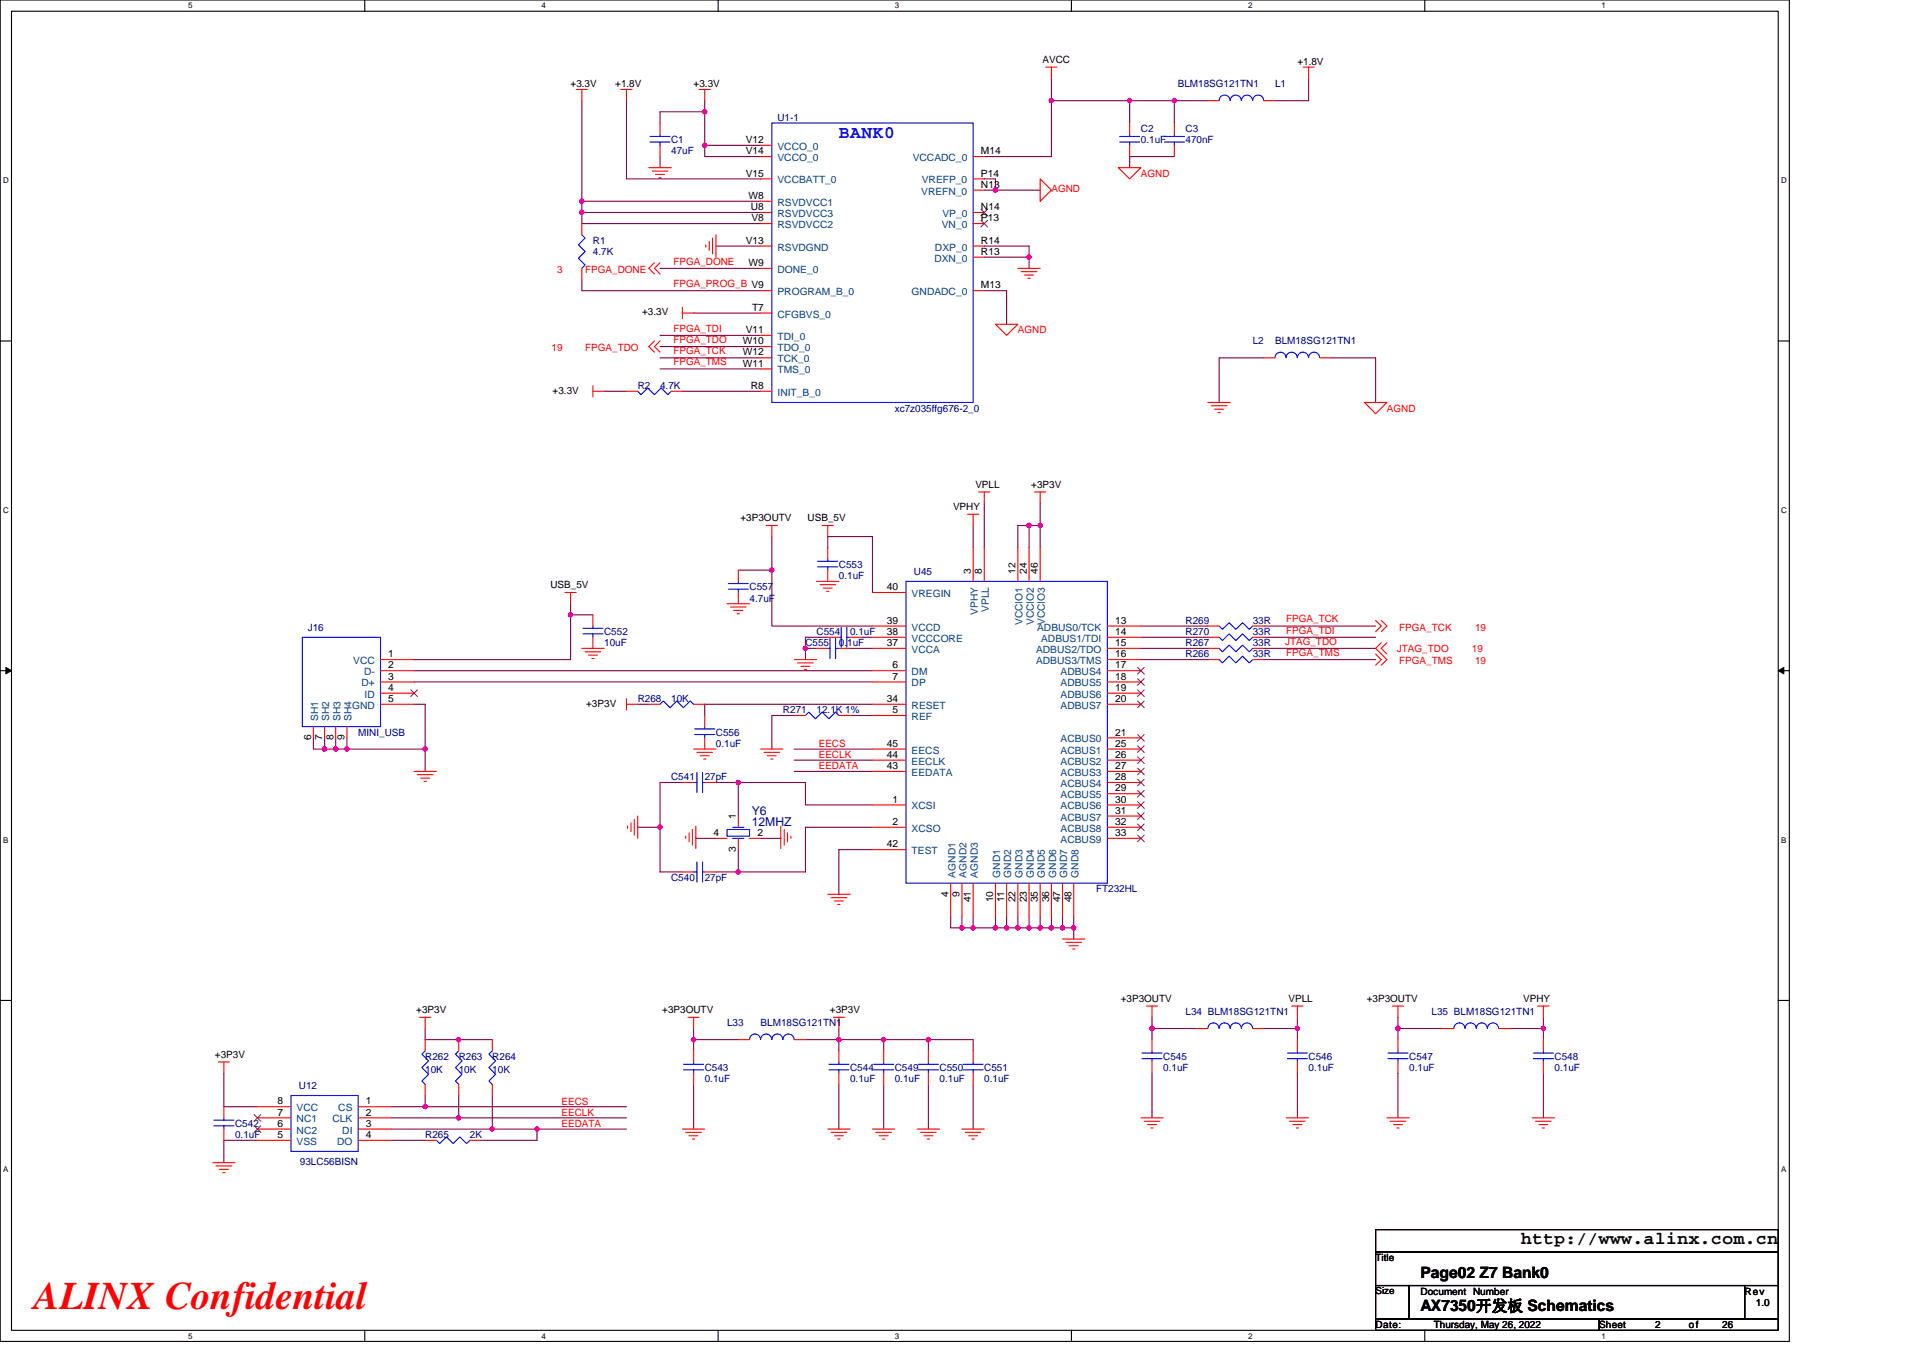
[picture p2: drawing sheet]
<svg xmlns="http://www.w3.org/2000/svg" width="297mm" height="210mm" viewBox="0 0 297 210" stroke-linecap="round" stroke-linejoin="round" font-family="sans-serif">
<path d="M0 0h276.4v207.3h-276.4zM1.8 1.7h272.9v203.8h-272.9z" fill="none" stroke="#000" stroke-width=".17"/>
<g fill="#fff">
<path d="M29.1 .2h.6v1.4h-.6z"/>
<path d="M29.1 205.7h.6v1.4h-.6z"/>
</g>
<path d="M56.3 0v1.7M56.3 205.5v1.8" fill="none" stroke="#000" stroke-width=".17"/>
<g fill="#fff">
<path d="M83.6 .2h.7v1.4h-.7z"/>
<path d="M83.6 205.7h.7v1.4h-.7z"/>
</g>
<path d="M110.9 0v1.7M110.9 205.5v1.8" fill="none" stroke="#000" stroke-width=".17"/>
<g fill="#fff">
<path d="M138.2 .2h.7v1.4h-.7z"/>
<path d="M138.2 205.7h.7v1.4h-.7z"/>
</g>
<path d="M165.5 0v1.7M165.5 205.5v1.8" fill="none" stroke="#000" stroke-width=".17"/>
<g fill="#fff">
<path d="M192.8 .2h.6v1.4h-.6z"/>
<path d="M192.8 205.7h.6v1.4h-.6z"/>
</g>
<path d="M220.1 0v1.7M220.1 205.5v1.8" fill="none" stroke="#000" stroke-width=".17"/>
<g fill="#fff">
<path d="M247.4 .2h.6v1.4h-.6z"/>
<path d="M247.4 205.7h.6v1.4h-.6z"/>
<path d="M.5 27.2h.8v1.4h-.8z"/>
<path d="M275.1 27.2h.9v1.4h-.9z"/>
<path d="M.5 78.1h.8v1.4h-.8z"/>
<path d="M275.1 78.1h.9v1.4h-.9z"/>
</g>
<path d="M0 52.7h1.8M274.7 52.7h1.7" fill="none" stroke="#000" stroke-width=".17"/>
<g fill="#fff">
<path d="M.5 129.1h.8v1.4h-.8z"/>
<path d="M275.1 129.1h.8v1.4h-.8z"/>
</g>
<path d="M0 103.6h1.8M274.7 103.6h1.7" fill="none" stroke="#000" stroke-width=".17"/>
<path d="M.9 103.1l.9 .5-.9 .5zM274.7 103.6l.8-.5v1z" fill="#000" stroke="#000" stroke-width=".15"/>
<g fill="#fff">
<path d="M.5 180h.8v1.4h-.8z"/>
<path d="M275.1 180h.8v1.4h-.8z"/>
</g>
<path d="M0 154.6h1.8M274.7 154.6h1.7M212.5 190h62.2v3.5h-62.2zM212.5 193.5h62.2v5.1h-62.2zM212.5 198.6h5.2v5.2h-5.2zM217.7 198.6h51.8v5.2h-51.8zM269.5 198.6h5.2v5.2h-5.2zM212.5 203.8h34.5v1.7h-34.5zM247 203.8h27.7v1.7h-27.7z" fill="none" stroke="#000" stroke-width=".17"/>
<g fill="none" stroke="#800040" stroke-width=".17">
<path d="M89.9 15.6v15.5h27.6M96.8 15.6v12h20.7M108.9 17.3v5.2M108.9 15.6v1.7M108.9 17.3h-6.9v1.7M162.4 12.1v3.5M162.4 15.6h12.1v3.4M162.4 15.6v8.6h-10.4M174.5 15.6h6.9v3.4M181.4 15.6h5.2M202.1 12.1v3.5h-5.1M89.9 32.8h27.6"/>
<path d="M89.9 31.1v1.7M89.9 32.8v1.7h27.6M102 24.2v1.7M108.9 22.5h8.6M108.9 22.5v1.7h8.6M110.6 38h6.9M152 29.4h1.8M152 27.6h1.8v1.8M152 38h7v1.7M152 39.7h7v1.8M153.8 29.4h6.9M181.4 24.2h-6.9v1.7"/>
<path d="M89.9 43.2v1.7h27.6M102 51.8h15.5M102 53.6h15.5M102 55.3h15.5M102 57h15.5M102 41.5h15.5M107.1 48.4h10.4M152 44.9h3.5v5.2M195.2 55.3h-6.9v6.9M205.6 55.3h6.9v6.9M93.3 60.5h3.5M105.4 60.5h12.1"/>
<path d="M152 77.7v6.9M160.7 77.7v3.5M88.1 93.3v1.7h3.5M88.1 95v6.9h-24.1M119.2 82.9v5.2h-5.2M119.2 88.1v8.6h15.6M127.9 98.5h-3.5v1.7M127.9 84.6v-1.7h6.9v8.6M133.1 98.5h1.7M150.3 81.2v3.4M159 81.2h1.7M159 81.2v3.4"/>
<path d="M159 81.2h-1.8v3.4M160.7 81.2v3.4M176.2 96.7h10.4M176.2 98.5h10.4M195.2 96.7h17.3M195.2 98.5h17.3M48.4 114v1.7h1.7M50.1 115.7h1.8M50.1 114v1.7M51.9 115.7h1.7M51.9 114v1.7M53.6 115.7h12.1"/>
<path d="M53.6 114v1.7M64 105.4h70.8M64 103.6h70.8M64 108.8h1.7v6.9M65.7 115.7v3.5M98.5 108.8h1.7M122.7 117.5h12.1M122.7 119.2h12.1M122.7 110.6h-3.5v5.1M122.7 115.7h12.1M124.4 100.2h1.7M124.4 100.2v1.7"/>
<path d="M131.3 100.2h3.5M131.3 110.6h3.5M134.8 108.8h-25.9v1.8M176.2 101.9h10.4M176.2 100.2h10.4M195.2 101.9h17.3M195.2 100.2h17.3M98.5 127.8h3.5M102 127.8v6.9h3.4M105.4 120.9h-3.4v6.9M107.5 129.4v.1h3.1M110.6 120.9h3.4"/>
<path d="M110.6 134.7h3.4M114 120.9h10.4v3.5h10.4M114 120.9v5.2M114 131.3v3.4M120.6 129.4v.1h-3.1M134.8 127.8h-10.4v6.9h-10.4M134.8 131.3h-5.2v6.9M65.7 158.9v1.7h10.3M107.1 158.9v1.7M129.6 158.9v1.7M146.9 141.6v1.8h1.7M148.6 143.4h1.7"/>
<path d="M148.6 141.6v1.8M150.3 143.4h3.5M150.3 141.6v1.8M153.8 141.6v1.8M153.8 143.4h1.7M155.5 141.6v1.8M155.5 143.4h1.7M157.2 141.6v1.8M157.2 143.4h1.8M159 143.4h1.7M159 141.6v1.8M160.7 141.6v1.8"/>
<path d="M160.7 143.4h1.7M162.4 143.4h1.7M162.4 141.6v1.8M164.1 141.6v1.8M164.1 143.4h1.8M165.9 143.4v1.7M165.9 141.6v1.8M177.9 158.9h7M177.9 158.9v1.7M177.9 157.2v1.7M195.2 158.9h5.2M200.4 157.2v1.7"/>
<path d="M200.4 158.9v1.7M215.9 158.9h7M215.9 157.2v1.7M215.9 158.9v1.7M233.2 158.9h5.2v1.7M238.4 157.2v1.7M34.6 165.8v5.2h5.2M39.8 176.2h-5.2v3.4M60.5 171h5.2M60.5 174.5h15.5M60.5 172.7h10.4M60.5 176.2h5.2"/>
<path d="M65.7 169.3v1.7M65.7 171h31.1M70.9 169.3v3.4M70.9 172.7h25.9M76 174.5h6.9M76 169.3v5.2M82.9 174.5v1.7h-8.6M82.9 174.5h13.9M107.1 160.6h6.9M107.1 167.6v6.9M107.1 160.6v1.8M124.4 160.6h5.2"/>
<path d="M129.6 160.6h6.9M129.6 167.6v6.9M129.6 160.6v1.8M136.5 167.6v6.9M136.5 160.6v1.8M136.5 160.6h6.9M143.4 160.6h6.9v1.8M143.4 167.6v6.9M143.4 160.6v1.8M150.3 167.6v6.9M177.9 165.8v6.9M200.4 165.8v6.9"/>
<path d="M215.9 165.8v6.9M238.4 165.8v6.9"/>
</g>
<g fill="#f0f" stroke="#f0f" stroke-width=".17">
<circle cx="89.8" cy="31.1" r=".34"/>
<circle cx="89.8" cy="32.8" r=".34"/>
<circle cx="108.9" cy="17.3" r=".34"/>
<circle cx="158.9" cy="39.7" r=".34"/>
<circle cx="181.4" cy="15.5" r=".34"/>
<circle cx="174.5" cy="15.5" r=".34"/>
<circle cx="162.4" cy="15.5" r=".34"/>
<circle cx="153.8" cy="29.4" r=".34"/>
<circle cx="108.9" cy="22.5" r=".34"/>
<circle cx="101.9" cy="127.8" r=".34"/>
<circle cx="158.9" cy="81.2" r=".34"/>
<circle cx="143.4" cy="160.6" r=".34"/>
<circle cx="136.5" cy="160.6" r=".34"/>
<circle cx="51.9" cy="115.7" r=".34"/>
<circle cx="50.1" cy="115.7" r=".34"/>
<circle cx="53.6" cy="115.7" r=".34"/>
<circle cx="160.7" cy="81.2" r=".34"/>
<circle cx="65.7" cy="171" r=".34"/>
<circle cx="70.8" cy="160.6" r=".34"/>
<circle cx="70.8" cy="172.7" r=".34"/>
<circle cx="76" cy="174.4" r=".33"/>
<circle cx="83" cy="174.4" r=".33"/>
<circle cx="129.6" cy="160.6" r=".34"/>
<circle cx="107.1" cy="160.6" r=".34"/>
<circle cx="200.4" cy="158.9" r=".34"/>
<circle cx="177.9" cy="158.9" r=".34"/>
<circle cx="215.9" cy="158.9" r=".34"/>
<circle cx="238.4" cy="158.9" r=".34"/>
<circle cx="164.1" cy="143.4" r=".34"/>
<circle cx="162.4" cy="143.4" r=".34"/>
<circle cx="160.7" cy="143.4" r=".34"/>
<circle cx="158.9" cy="143.4" r=".34"/>
<circle cx="157.2" cy="143.4" r=".34"/>
<circle cx="155.5" cy="143.4" r=".34"/>
<circle cx="153.8" cy="143.4" r=".34"/>
<circle cx="150.3" cy="143.4" r=".34"/>
<circle cx="148.6" cy="143.4" r=".34"/>
<circle cx="165.8" cy="143.4" r=".34"/>
<circle cx="65.7" cy="115.7" r=".34"/>
<circle cx="88.1" cy="95" r=".34"/>
<circle cx="124.4" cy="100.2" r=".34"/>
<circle cx="119.2" cy="88.1" r=".33"/>
<circle cx="114" cy="120.9" r=".34"/>
<circle cx="114" cy="134.7" r=".34"/>
</g>
<g fill="none" stroke="#f00" stroke-width=".17">
<path d="M89 13.8h1.7M89.9 13.8v1.8M95.9 13.8h1.7M96.8 13.8v1.8M102 19v1.7M108 13.8h1.7M108.9 13.8v1.8M161.5 10.4h1.8M162.4 10.4v1.7M174.5 19v1.7M181.4 19v1.7M186.6 15.6h1.7"/>
<path d="M195.2 15.6h1.8M201.3 10.4h1.7M202.1 10.4v1.7M89.9 34.5v1.8M100.2 25.9h3.5M100.8 26.4h2.4M101.3 26.9h1.3M101.8 27.5h.3M102 22.5v1.7M109 37.8v.4M109.6 37.3v1.4M110.1 36.8v2.4"/>
<path d="M110.6 36.3v3.4M117.5 27.6h1.7M117.5 22.5h1.7M117.5 24.2h1.7M117.5 31.1h1.7M117.5 32.8h1.7M117.5 34.5h1.7M117.5 38h1.7M150.3 32.8h1.7M150.3 34.5h1.7M150.3 39.7h1.7M150.3 24.2h1.7"/>
<path d="M150.3 38h1.7M150.3 29.4h1.7M150.3 27.6h1.7M160.7 27.6l1.7 1.8-1.7 1.7zM172.8 25.9h3.4l-1.7 1.7zM174.5 22.5v1.7M181.4 22.5v1.7M89.9 41.5v1.7M91.6 59.6v1.7M101.1 52.7l-.9 .9 .9 .8M101.1 40.6l-.9 .9 .9 .8M102 52.7l-.9 .9 .9 .8"/>
<path d="M102 40.6l-.9 .9 .9 .8M105.4 48.4h1.7M105.4 47.5v1.7M117.5 55.3h1.7M117.5 57h1.7M117.5 53.6h1.7M117.5 51.8h1.7M117.5 44.9h1.7M117.5 48.4h1.7M117.5 41.5h1.7M150.3 44.9h1.7M153.8 50.1h3.4l-1.7 1.7z"/>
<path d="M157.2 41.5h3.5M157.7 42h2.5M158.3 42.5h1.3M158.8 43h.3M195.2 55.3h1.8M203.9 55.3h1.7M91.6 60.5h1.7M96.8 60.5h1.7M103.7 60.5h1.7M117.5 60.5h1.7M149.5 79.5h1.7M150.3 79.5v1.7"/>
<path d="M151.2 76h1.7M152 76v1.7M159.8 76h1.7M160.7 76v1.7M186.6 62.2h3.4M187.1 62.7h2.4M187.6 63.2h1.4M188.1 63.7h.4M210.8 62.2h3.4l-1.7 1.7zM87.3 91.5h1.7M88.1 91.5v1.8M91.6 95v1.7"/>
<path d="M91.6 98.5v1.7M112.3 93.3h3.5M112.8 93.8h2.4M113.3 94.3h1.4M113.9 94.8h.3M114 88.1v1.7M114 91.5v1.8M118.4 81.2h1.7M119.2 81.2v1.7M126.1 89.8h3.5M126.7 90.3h2.4M127 81.2h1.7"/>
<path d="M127.2 90.9h1.3M127.7 91.4h.3M127.9 84.6v1.8M127.9 88.1v1.7M127.9 98.5h1.7M127.9 81.2v1.7M131.3 98.5h1.8M134.8 91.5h5.2M134.8 96.7h5.2M134.8 98.5h5.2M150.3 84.6v5.2M152 84.6v5.2"/>
<path d="M157.2 84.6v5.2M159 84.6v5.2M160.7 84.6v5.2M171 96.7h5.2M171 98.5h5.2M186.6 96.7h1.7M186.6 98.5h1.7M193.5 96.7h1.7M193.5 98.5h1.7M212.5 95.9l.9 .8-.9 .9M213.4 95.9l.8 .8-.8 .9M213.4 99.3l-.9 .9 1.7 1.7-.8 .9"/>
<path d="M214.2 99.3l-.8 .9 .8 .8M48.4 112.3v1.7M50.1 112.3v1.7M51.9 112.3v1.7M53.6 112.3v1.7M58.8 101.9h5.2M58.8 103.6h5.2M58.8 105.4h5.2M58.8 107.1h5.2M58.8 108.8h5.2M64 119.2h3.4M64.5 119.7h2.4"/>
<path d="M89.9 100.2h3.4M90.4 100.7h2.4M90.9 101.2h1.4M91.4 101.7h.4M96.8 108.8h1.7M96.8 107.9v1.8M100.2 108.8h1.8M107.1 115.7h3.5M107.1 108.8h1.8M107.7 116.2h2.4M108.2 116.8h1.4M108.7 117.3h.3"/>
<path d="M108.9 110.6v1.7M108.9 114v1.7M117.5 115.7h3.4M118 116.2h2.4M118.5 116.8h1.4M119.1 117.3h.3M122.7 110.6h1.7M122.7 101.9h3.4M123.2 102.4h2.4M123.7 103h1.4M124.2 103.5h.4M126.1 100.2h1.8"/>
<path d="M129.6 100.2h1.7M129.6 110.6h1.7M134.8 100.2h5.2M134.8 103.6h5.2M134.8 105.4h5.2M134.8 108.8h5.2M134.8 110.6h5.2M134.8 115.7h5.2M134.8 117.5h5.2M134.8 119.2h5.2M171 114h5.2M171 115.7h5.2"/>
<path d="M171 117.5h5.2M171 119.2h5.2M171 100.2h5.2M171 101.9h5.2M171 103.6h5.2M171 105.4h5.2M171 107.1h5.2M171 108.8h5.2M186.6 101.9h1.7M186.6 100.2h1.7M193.5 101.9h1.7M193.5 100.2h1.7"/>
<path d="M212.5 101l.9 .9-.9 .9M65 120.2h1.4M65.5 120.7h.3M96.9 127.7v.3M97.5 127.1v1.4M98 126.6v2.4M98.5 126.1v3.4M105.4 134.7h1.7M105.4 120.9h1.7M105.9 129.2v.3M106.4 128.7v1.4M107 128.2v2.4"/>
<path d="M107.5 127.7v3.4M108.9 134.7h1.7M108.9 120.9h1.7M110.6 129.5h1.7M114 126.1v1.7M114 129.5v1.8M115.8 129.5h1.7M120.6 127.7v3.4M121.1 128.2v2.4M121.6 128.7v1.4M122.2 129.2v.3M127.9 138.2h3.4"/>
<path d="M128.4 138.7h2.4M128.9 139.2h1.4M129.4 139.7h.4M134.8 124.4h5.2M134.8 127.8h5.2M134.8 131.3h5.2M146.9 136.5v5.1M148.6 136.5v5.1M150.3 136.5v5.1M153.8 136.5v5.1M155.5 136.5v5.1M157.2 136.5v5.1"/>
<path d="M159 136.5v5.1M160.7 136.5v5.1M162.4 136.5v5.1M164.1 136.5v5.1M165.9 136.5v5.1M171 120.9h5.2M171 122.6h5.2M171 124.4h5.2M171 126.1h5.2M171 127.8h5.2M171 129.5h5.2M64.8 157.2h1.7"/>
<path d="M65.7 157.2v1.7M106.3 157.2h1.7M107.1 157.2v1.7M128.7 157.2h1.7M129.6 157.2v1.7M164.1 145.1h3.5M164.7 145.6h2.4M165.2 146.1h1.4M165.7 146.6h.3M177.1 155.4h1.7M177.9 155.4v1.8M184.9 158.9h1.7"/>
<path d="M193.5 158.9h1.7M199.5 155.4h1.8M200.4 155.4v1.8M215.1 155.4h1.7M215.9 155.4v1.8M222.9 158.9h1.7M231.5 158.9h1.7M237.5 155.4h1.8M238.4 155.4v1.8M32.9 179.6h3.4M33.7 164.1h1.8M34.6 164.1v1.7"/>
<path d="M34.6 171v1.7M34.6 174.5v1.7M39.8 171h5.2M39.8 176.2h5.2M39.8 174.5h5.2M39.8 172.7h5.2M55.3 171h5.2M55.3 172.7h5.2M55.3 174.5h5.2M55.3 176.2h5.2M65.7 176.2h1.7M65.7 167.6v1.7"/>
<path d="M65.7 160.6v1.8M70.9 167.6v1.7M70.9 160.6v1.8M72.6 176.2h1.7M76 167.6v1.7M76 160.6v1.8M105.4 174.5h3.5M105.9 175h2.4M106.4 175.5h1.4M107 176h.3M107.1 162.4v1.7M107.1 165.8v1.8"/>
<path d="M114 160.6h1.8M122.7 160.6h1.7M127.9 174.5h3.4M128.4 175h2.4M128.9 175.5h1.4M129.4 176h.4M129.6 162.4v1.7M129.6 165.8v1.8M134.8 174.5h3.4M135.3 175h2.4M135.8 175.5h1.4M136.3 176h.4"/>
<path d="M136.5 162.4v1.7M136.5 165.8v1.8M141.7 174.5h3.4M142.2 175h2.4M142.7 175.5h1.4M143.2 176h.4M143.4 162.4v1.7M143.4 165.8v1.8M148.6 174.5h3.4M149.1 175h2.4M149.6 175.5h1.4M150.1 176h.4"/>
<path d="M150.3 162.4v1.7M150.3 165.8v1.8M176.2 172.7h3.5M176.7 173.2h2.5M177.3 173.8h1.3M177.8 174.3h.3M177.9 160.6v1.8M177.9 164.1v1.7M198.7 172.7h3.4M199.2 173.2h2.4M199.7 173.8h1.4M200.2 174.3h.4"/>
<path d="M200.4 160.6v1.8M200.4 164.1v1.7M214.2 172.7h3.5M214.7 173.2h2.5M215.3 173.8h1.3M215.8 174.3h.3M215.9 160.6v1.8M215.9 164.1v1.7M236.7 172.7h3.4M237.2 173.2h2.4M237.7 173.8h1.4M238.2 174.3h.4"/>
<path d="M238.4 160.6v1.8M238.4 164.1v1.7M33.4 180.1h2.4M33.9 180.7h1.4M34.4 181.2h.4"/>
</g>
<g fill="none" stroke="#00f" stroke-width=".17">
<path d="M119.2 19h31.1v43.2h-31.1zM188.3 15.5a.85 .85 0 0 1 .9-.8 .85 .85 0 0 1 .8 .8M190 15.5a.86 .86 0 0 1 .9-.8 .86 .86 0 0 1 .8 .8M191.8 15.5a.86 .86 0 0 1 .8-.8 .86 .86 0 0 1 .9 .8M193.5 15.5a.85 .85 0 0 1 .8-.8 .85 .85 0 0 1 .9 .8M89.9 36.3l.5 .5-1.1 1 1.1 1.1-1.1 1 1.1 1-.5 .6M100.4 21.9h3.1M100.4 21.1h3.1M102 20.7v.4M102 21.9v.6M172.9 21.9h3.1M172.9 21.1h3.1"/>
<path d="M174.5 20.7v.4M174.5 21.9v.6M179.8 21.9h3.2M179.8 21.1h3.2M181.4 20.7v.4M181.4 21.9v.6M198.6 55.3a.85 .85 0 0 0-.8-.9 .85 .85 0 0 0-.8 .9M200.4 55.3a.86 .86 0 0 0-.9-.9 .86 .86 0 0 0-.8 .9M203.8 55.3a.86 .86 0 0 0-.8-.9 .86 .86 0 0 0-.9 .9 .86 .86 0 0 0-.8-.9 .86 .86 0 0 0-.9 .9M98.5 60.5l.5 .5 1.1-1.1 1 1.1 1-1.1 1.1 1.1 .5-.5M46.7 98.5h12.1v13.8h-12.1zM90 97.9h3.2"/>
<path d="M90 97.1h3.2M91.6 96.7v.4M91.6 97.9v.6M112.5 91h3.1M112.5 90.2h3.1M114 89.8v.4M114 91v.5M126.3 87.6h3.1M126.3 86.7h3.1M127.9 86.4v.3M127.9 87.6v.5M128.2 98.6v3.1"/>
<path d="M129.1 98.6v3.1M129.6 98.5h.3M129.9 96.9v3.1M130.8 96.9v3.1M130.8 98.5h.5M140 89.8h31v46.7h-31zM188.3 96.7l.5 .5 1.1-1 1 1 1-1 1.1 1 .5-.5M188.3 98.5l.5 .5 1.1-1.1 1 1.1 1-1.1 1.1 1.1 .5-.5M102 108.8l.5-.5 1 1 1-1 1.1 1 1-1 .5 .5M107.3 113.5h3.1M107.3 112.6h3.1M107.7 119.4v3.1"/>
<path d="M108.5 119.4v3.1M108.9 112.3v.3M108.9 113.5v.5M124.4 110.6l.5-.6 1.1 1.1 1-1.1 1 1.1 1.1-1.1 .5 .6M127.9 100.2h.3M129.1 100.2h.5M188.3 101.9l.5 .5 1.1-1 1 1 1-1 1.1 1 .5-.5M188.3 100.2l.5 .5 1.1-1 1 1 1-1 1.1 1 .5-.5M107.1 134.7h.6M107.1 120.9h.6M107.7 133.2v3.1M108.5 133.2v3.1"/>
<path d="M108.5 134.7h.4M108.5 120.9h.4M112.3 128.2h3.5v1h-3.5zM113.2 127.8h1.7M113.2 129.5h1.7M114 129.5h.1M114 127.8h.1M188.3 158.9a.86 .86 0 0 0-.9-.8 .86 .86 0 0 0-.8 .8M190 158.9a.85 .85 0 0 0-.8-.8 .85 .85 0 0 0-.9 .8M191.7 158.9a.86 .86 0 0 0-.8-.8 .86 .86 0 0 0-.9 .8M193.5 158.9a.86 .86 0 0 0-.9-.8 .86 .86 0 0 0-.8 .8M229.7 158.9a.86 .86 0 0 0-.8-.8 .86 .86 0 0 0-.9 .8 .87 .87 0 0 0-.8-.8 .87 .87 0 0 0-.9 .8 .86 .86 0 0 0-.9-.8 .86 .86 0 0 0-.8 .8"/>
<path d="M231.5 158.9a.86 .86 0 0 0-.9-.8 .86 .86 0 0 0-.8 .8M33 173.9h3.1M33 173.1h3.1M34.6 172.7v.4M34.6 173.9v.6M45 169.3h10.3v8.6h-10.3zM65.7 162.4l-.5 .5 1 1-1 1.1 1 1-1 1 .5 .6M67.4 176.2l.5 .5 1.1-1 1 1 1-1 1.1 1 .5-.5M70.9 162.4l-.5 .5 1 1-1 1.1 1 1-1 1 .5 .6M76 162.4l-.5 .5 1.1 1-1.1 1.1 1.1 1-1.1 1 .5 .6M105.6 165.3h3.1M105.6 164.4h3.1"/>
<path d="M107.1 164.1v.3M107.1 165.3v.5M117.5 160.6a.85 .85 0 0 0-.9-.8 .85 .85 0 0 0-.8 .8M120.9 160.6a.86 .86 0 0 0-.8-.8 .86 .86 0 0 0-.9 .8 .86 .86 0 0 0-.8-.8 .86 .86 0 0 0-.9 .8M122.7 160.6a.86 .86 0 0 0-.9-.8 .86 .86 0 0 0-.9 .8M128 165.3h3.1M128 164.4h3.1M129.6 164.1v.3M129.6 165.3v.5M134.9 165.3h3.1M134.9 164.4h3.1M136.5 164.1v.3"/>
<path d="M136.5 165.3v.5M141.9 165.3h3.1M141.9 164.4h3.1M143.4 164.1v.3M143.4 165.3v.5M148.8 165.3h3.1M148.8 164.4h3.1M150.3 164.1v.3M150.3 165.3v.5M176.4 163.6h3.1M176.4 162.7h3.1M177.9 162.4v.3"/>
<path d="M177.9 163.6v.5M198.9 163.6h3M198.9 162.7h3M200.4 162.4v.3M200.4 163.6v.5M214.4 163.6h3.1M214.4 162.7h3.1M215.9 162.4v.3M215.9 163.6v.5M236.9 163.6h3.1M236.9 162.7h3.1M238.4 162.4v.3"/>
<path d="M238.4 163.6v.5"/>
</g>
<g fill="none" stroke="#804000" stroke-width=".15">
<path d="M151.5 32.3l1.1 1.1M151.5 34l1.1 1.1M152.5 32.3l-1 1.1M152.5 34l-1 1.1M63.5 106.6l1 1M64.5 106.6l-1.1 1M175.7 113.5l1.1 1M175.7 115.2l1.1 1.1M175.7 116.9l1.1 1.1M175.7 118.7l1.1 1M175.7 103.1l1.1 1.1M175.7 104.9l1.1 1"/>
<path d="M175.7 106.6l1.1 1M175.7 108.3l1.1 1M176.7 113.5l-1 1M176.7 115.2l-1 1.1M176.7 116.9l-1 1.1M176.7 118.7l-1 1M176.7 103.1l-1 1.1M176.7 104.9l-1 1M176.7 106.6l-1 1M176.7 108.3l-1 1M175.7 120.4l1.1 1M175.7 122.1l1.1 1.1"/>
<path d="M175.7 123.9l1.1 1M175.7 125.6l1.1 1M175.7 127.3l1.1 1.1M175.7 129l1.1 1.1M176.7 120.4l-1 1M176.7 122.1l-1 1.1M176.7 123.9l-1 1M176.7 125.6l-1 1M176.7 127.3l-1 1.1M176.7 129l-1 1.1M39.3 173.9l1 1.1M39.3 172.2l1 1"/>
<path d="M40.3 173.9l-1.1 1.1M40.3 172.2l-1.1 1"/>
</g>
<text font-size="6" fill="#f00" x="5.2" y="202.3">ALINX Confidential</text>
<text font-size="2.8" fill="#00f" x="129.6" y="21.3">BANK0</text>
<text font-size="2.8" x="234.9" y="192.3">http://www.alinx.com.cn</text>
<g font-size="2.4">
<text x="219.4" y="197.4">Page02 Z7 Bank0</text>
<text x="219.4" y="202.6">AX7350开发板 Schematics</text>
</g>
<g font-size="1.9" fill="#000080">
<text x="116.1" y="125.9">Y6</text>
<text x="116.1" y="127.6">12MHZ</text>
</g>
<g font-size="1.5">
<text x="161" y="9.7">AVCC</text>
<text x="200.4" y="10">+1.8V</text>
<text x="88.1" y="13.5">+3.3V</text>
<text x="95" y="13.5">+1.8V</text>
<text x="107.1" y="13.5">+3.3V</text>
<text x="115.2" y="22.1">V12</text>
<text x="115.2" y="23.8">V14</text>
<text x="151.5" y="23.8">M14</text>
<text x="115.2" y="27.3">V15</text>
<text x="151.5" y="29">N13</text>
<text x="151.5" y="27.3">P14</text>
<text x="115.6" y="30.7">W8</text>
<text x="116" y="32.5">U8</text>
<text x="116.1" y="34.2">V8</text>
<text x="151.5" y="32.5">N14</text>
<text x="151.5" y="34.2">P13</text>
<text x="115.2" y="37.7">V13</text>
<text x="115.6" y="41.1">W9</text>
<text x="151.5" y="39.4">R13</text>
<text x="151.5" y="37.7">R14</text>
<text x="151.5" y="44.6">M13</text>
<text x="99.2" y="48.7">+3.3V</text>
<text x="114.7" y="53.2">W10</text>
<text x="115.2" y="51.5">V11</text>
<text x="116.2" y="48">T7</text>
<text x="114.7" y="54.9">W12</text>
<text x="114.7" y="56.6">W11</text>
<text x="85.4" y="60.8">+3.3V</text>
<text x="116" y="60.1">R8</text>
<text x="150.7" y="75.3">VPLL</text>
<text x="159.3" y="75.3">+3P3V</text>
<text x="114.4" y="80.5">+3P3OUTV</text>
<text x="124.8" y="80.5">USB_5V</text>
<text x="147.2" y="78.8">VPHY</text>
<text x="150" y="88.6" transform="rotate(-90 150 88.6)">3</text>
<text x="151.7" y="88.6" transform="rotate(-90 151.7 88.6)">8</text>
<text x="156.9" y="88.6" transform="rotate(-90 156.9 88.6)">12</text>
<text x="158.6" y="88.6" transform="rotate(-90 158.6 88.6)">24</text>
<text x="160.3" y="88.6" transform="rotate(-90 160.3 88.6)">46</text>
<text x="85" y="90.9">USB_5V</text>
<text x="137" y="91.2">40</text>
<text x="60" y="101.6">1</text>
<text x="137" y="96.4">39</text>
<text x="137" y="98.1">38</text>
<text x="137" y="99.8">37</text>
<text x="172.3" y="99.8">15</text>
<text x="172.3" y="101.6">16</text>
<text x="172.3" y="96.4">13</text>
<text x="172.3" y="98.1">14</text>
<text x="60" y="103.3">2</text>
<text x="60" y="106.7">4</text>
<text x="60" y="105">3</text>
<text x="137.9" y="103.3">6</text>
<text x="137.9" y="105">7</text>
<text x="172.3" y="103.3">17</text>
<text x="172.3" y="105">18</text>
<text x="172.3" y="106.7">19</text>
<text x="60" y="108.5">5</text>
<text x="90.5" y="109.2">+3P3V</text>
<text x="137" y="108.5">34</text>
<text x="137.9" y="110.2">5</text>
<text x="172.3" y="113.6">21</text>
<text x="172.3" y="108.5">20</text>
<text x="48" y="114.4" transform="rotate(-90 48 114.4)">6</text>
<text x="49.8" y="114.4" transform="rotate(-90 49.8 114.4)">7</text>
<text x="51.5" y="114.4" transform="rotate(-90 51.5 114.4)">8</text>
<text x="53.2" y="114.4" transform="rotate(-90 53.2 114.4)">9</text>
<text x="137" y="115.4">45</text>
<text x="137" y="117.1">44</text>
<text x="137" y="118.8">43</text>
<text x="172.3" y="115.4">25</text>
<text x="172.3" y="117.1">26</text>
<text x="172.3" y="118.8">27</text>
<text x="137.9" y="124">1</text>
<text x="172.3" y="120.5">28</text>
<text x="172.3" y="122.3">29</text>
<text x="172.3" y="124">30</text>
<text x="172.3" y="125.7">31</text>
<text x="110.2" y="129.2">4</text>
<text x="113.7" y="131.6" transform="rotate(-90 113.7 131.6)">3</text>
<text x="113.7" y="126.6" transform="rotate(-90 113.7 126.6)">1</text>
<text x="117" y="129.2">2</text>
<text x="137" y="130.9">42</text>
<text x="137.9" y="127.5">2</text>
<text x="172.3" y="127.5">32</text>
<text x="172.3" y="129.2">33</text>
<text x="146.5" y="138.6" transform="rotate(-90 146.5 138.6)">4</text>
<text x="148.2" y="138.6" transform="rotate(-90 148.2 138.6)">9</text>
<text x="150" y="139.4" transform="rotate(-90 150 139.4)">41</text>
<text x="153.4" y="139.4" transform="rotate(-90 153.4 139.4)">10</text>
<text x="155.1" y="139.4" transform="rotate(-90 155.1 139.4)">11</text>
<text x="156.9" y="139.4" transform="rotate(-90 156.9 139.4)">22</text>
<text x="158.6" y="139.4" transform="rotate(-90 158.6 139.4)">23</text>
<text x="160.3" y="139.4" transform="rotate(-90 160.3 139.4)">35</text>
<text x="162" y="139.4" transform="rotate(-90 162 139.4)">36</text>
<text x="163.8" y="139.4" transform="rotate(-90 163.8 139.4)">47</text>
<text x="165.5" y="139.4" transform="rotate(-90 165.5 139.4)">48</text>
<text x="173.1" y="154.8">+3P3OUTV</text>
<text x="199" y="154.8">VPLL</text>
<text x="211.1" y="154.8">+3P3OUTV</text>
<text x="235.3" y="154.8">VPHY</text>
<text x="64.3" y="156.5">+3P3V</text>
<text x="102.3" y="156.5">+3P3OUTV</text>
<text x="128.2" y="156.5">+3P3V</text>
<text x="33.2" y="163.4">+3P3V</text>
<text x="42.9" y="170.6">8</text>
<text x="42.9" y="172.4">7</text>
<text x="56.5" y="172.4">2</text>
<text x="56.5" y="170.6">1</text>
<text x="42.9" y="175.8">5</text>
<text x="42.9" y="174.1">6</text>
<text x="56.5" y="174.1">3</text>
<text x="56.5" y="175.8">4</text>
<text x="212.5" y="194.9">Title</text>
<text x="212.5" y="200">Size</text>
<text x="219.4" y="200">Document Number</text>
<text x="269.5" y="200">Rev</text>
<text x="271.2" y="201.8">1.0</text>
<text x="212.5" y="205.2">Date:</text>
<text x="221.5" y="205.2">Thursday, May 26, 2022</text>
<text x="247" y="205.2">Sheet</text>
<text x="255.7" y="205.2">2</text>
<text x="260.9" y="205.2">of</text>
<text x="266" y="205.2">26</text>
</g>
<g font-size="1.5" fill="#000080">
<text x="181.9" y="13.5">BLM18SG121TN1</text>
<text x="197" y="13.5">L1</text>
<text x="103.7" y="22.1">C1</text>
<text x="103.7" y="23.9">47uF</text>
<text x="120.1" y="18.7">U1-1</text>
<text x="176.2" y="20.4">C2</text>
<text x="176.2" y="22.1">0.1uF</text>
<text x="183.1" y="20.4">C3</text>
<text x="183.1" y="22.1">470nF</text>
<text x="91.6" y="37.7">R1</text>
<text x="91.6" y="39.4">4.7K</text>
<text x="193.5" y="53.2">L2</text>
<text x="197" y="53.2">BLM18SG121TN1</text>
<text x="98.5" y="60.1">R2</text>
<text x="102" y="60.1">4.7K</text>
<text x="138.2" y="63.6">xc7z035ffg676-2_0</text>
<text x="129.6" y="87.8">C553</text>
<text x="129.6" y="89.5">0.1uF</text>
<text x="141.2" y="88.8">U45</text>
<text x="115.8" y="91.2">C557</text>
<text x="115.8" y="92.9">4.7uF</text>
<text x="47.5" y="97.4">J16</text>
<text x="93.3" y="98.1">C552</text>
<text x="93.3" y="99.9">10uF</text>
<text x="124.4" y="99.9">C555</text>
<text x="126.1" y="98.1">C554</text>
<text x="129.6" y="99.9">0.1uF</text>
<text x="131.3" y="98.1">0.1uF</text>
<text x="183.1" y="101.6">R266</text>
<text x="183.1" y="99.9">R267</text>
<text x="183.1" y="96.4">R269</text>
<text x="183.1" y="98.1">R270</text>
<text x="193.5" y="101.6">33R</text>
<text x="193.5" y="99.9">33R</text>
<text x="193.5" y="96.4">33R</text>
<text x="193.5" y="98.1">33R</text>
<text x="55.3" y="113.7">MINI_USB</text>
<text x="98.5" y="108.5">R268</text>
<text x="103.7" y="108.5">10K</text>
<text x="110.6" y="113.7">C556</text>
<text x="120.9" y="110.2">R271</text>
<text x="126.1" y="110.2">12.1K 1%</text>
<text x="110.6" y="115.4">0.1uF</text>
<text x="103.7" y="120.6">C541</text>
<text x="108.9" y="120.6">27pF</text>
<text x="103.7" y="136.1">C540</text>
<text x="108.9" y="136.1">27pF</text>
<text x="169.3" y="137.9">FT232HL</text>
<text x="112.3" y="158.6">L33</text>
<text x="117.5" y="158.6">BLM18SG121TN1</text>
<text x="183.1" y="156.8">L34 BLM18SG121TN1</text>
<text x="221.1" y="156.8">L35 BLM18SG121TN1</text>
<text x="65.7" y="163.8">R262</text>
<text x="65.7" y="165.8">10K</text>
<text x="70.9" y="163.8">R263</text>
<text x="70.9" y="165.8">10K</text>
<text x="76" y="163.8">R264</text>
<text x="76" y="165.8">10K</text>
<text x="108.9" y="165.5">C543</text>
<text x="108.9" y="167.2">0.1uF</text>
<text x="131.3" y="165.5">C544</text>
<text x="131.3" y="167.2">0.1uF</text>
<text x="138.2" y="165.5">C549</text>
<text x="138.2" y="167.2">0.1uF</text>
<text x="145.1" y="165.5">C550</text>
<text x="145.1" y="167.2">0.1uF</text>
<text x="152" y="165.5">C551</text>
<text x="152" y="167.2">0.1uF</text>
<text x="179.7" y="163.8">C545</text>
<text x="179.7" y="165.5">0.1uF</text>
<text x="202.1" y="163.8">C546</text>
<text x="202.1" y="165.5">0.1uF</text>
<text x="217.7" y="163.8">C547</text>
<text x="217.7" y="165.5">0.1uF</text>
<text x="240.1" y="163.8">C548</text>
<text x="240.1" y="165.5">0.1uF</text>
<text x="46.2" y="168.3">U12</text>
<text x="36.3" y="174.1">C542</text>
<text x="36.3" y="175.9">0.1uF</text>
<text x="65.7" y="175.9">R265</text>
<text x="72.6" y="175.9">2K</text>
<text x="46.3" y="180">93LC56BISN</text>
</g>
<g font-size="1.5" fill="#004080">
<text x="120.1" y="23.2">VCCO_0</text>
<text x="120.1" y="28.3">VCCBATT_0</text>
<text x="120.1" y="24.9">VCCO_0</text>
<text x="141" y="24.9">VCCADC_0</text>
<text x="142.4" y="28.3">VREFP_0</text>
<text x="120.1" y="31.8">RSVDVCC1</text>
<text x="120.1" y="33.5">RSVDVCC3</text>
<text x="120.1" y="35.2">RSVDVCC2</text>
<text x="142.3" y="30.1">VREFN_0</text>
<text x="145.5" y="35.2">VN_0</text>
<text x="145.6" y="33.5">VP_0</text>
<text x="120.1" y="38.7">RSVDGND</text>
<text x="144.3" y="40.4">DXN_0</text>
<text x="144.4" y="38.7">DXP_0</text>
<text x="120.1" y="45.6">PROGRAM_B_0</text>
<text x="120.1" y="42.2">DONE_0</text>
<text x="140.8" y="45.6">GNDADC_0</text>
<text x="120.1" y="52.5">TDI_0</text>
<text x="120.1" y="49.1">CFGBVS_0</text>
<text x="120.1" y="56">TCK_0</text>
<text x="120.1" y="57.7">TMS_0</text>
<text x="120.1" y="54.3">TDO_0</text>
<text x="120.1" y="61.2">INIT_B_0</text>
<text x="140.8" y="92.2">VREGIN</text>
<text x="151" y="95" transform="rotate(-90 151 95)">VPHY</text>
<text x="152.8" y="94.6" transform="rotate(-90 152.8 94.6)">VPLL</text>
<text x="140.8" y="97.4">VCCD</text>
<text x="140.8" y="99.2">VCCCORE</text>
<text x="140.8" y="100.9">VCCA</text>
<text x="157.9" y="96.6" transform="rotate(-90 157.9 96.6)">VCCIO1</text>
<text x="159.7" y="96.6" transform="rotate(-90 159.7 96.6)">VCCIO2</text>
<text x="160" y="100.9">ADBUS2/TDO</text>
<text x="160.2" y="97.4">ADBUS0/TCK</text>
<text x="160.8" y="99.2">ADBUS1/TDI</text>
<text x="161.4" y="96.6" transform="rotate(-90 161.4 96.6)">VCCIO3</text>
<text x="54.6" y="102.6">VCC</text>
<text x="55.8" y="106.1">D+</text>
<text x="56.2" y="104.3">D-</text>
<text x="56.3" y="107.8">ID</text>
<text x="140.8" y="104.3">DM</text>
<text x="140.8" y="106.1">DP</text>
<text x="160" y="102.6">ADBUS3/TMS</text>
<text x="163.8" y="104.3">ADBUS4</text>
<text x="163.8" y="106.1">ADBUS5</text>
<text x="163.8" y="107.8">ADBUS6</text>
<text x="49.1" y="111.4" transform="rotate(-90 49.1 111.4)">SH1</text>
<text x="50.9" y="111.4" transform="rotate(-90 50.9 111.4)">SH2</text>
<text x="52.6" y="111.4" transform="rotate(-90 52.6 111.4)">SH3</text>
<text x="54.3" y="111.4" transform="rotate(-90 54.3 111.4)">SH4</text>
<text x="54.4" y="109.5">GND</text>
<text x="140.8" y="109.5">RESET</text>
<text x="140.8" y="111.3">REF</text>
<text x="163.8" y="109.5">ADBUS7</text>
<text x="140.8" y="116.4">EECS</text>
<text x="140.8" y="118.2">EECLK</text>
<text x="140.8" y="119.9">EEDATA</text>
<text x="163.8" y="114.7">ACBUS0</text>
<text x="163.8" y="116.4">ACBUS1</text>
<text x="163.8" y="118.2">ACBUS2</text>
<text x="163.8" y="119.9">ACBUS3</text>
<text x="140.8" y="125.1">XCSI</text>
<text x="163.8" y="121.6">ACBUS4</text>
<text x="163.8" y="123.3">ACBUS5</text>
<text x="163.8" y="125.1">ACBUS6</text>
<text x="140.8" y="128.5">XCSO</text>
<text x="140.8" y="132">TEST</text>
<text x="163.8" y="126.8">ACBUS7</text>
<text x="163.8" y="128.5">ACBUS8</text>
<text x="163.8" y="130.2">ACBUS9</text>
<text x="147.6" y="135.6" transform="rotate(-90 147.6 135.6)">AGND1</text>
<text x="149.3" y="135.6" transform="rotate(-90 149.3 135.6)">AGND2</text>
<text x="151" y="135.6" transform="rotate(-90 151 135.6)">AGND3</text>
<text x="154.5" y="135.6" transform="rotate(-90 154.5 135.6)">GND1</text>
<text x="156.2" y="135.6" transform="rotate(-90 156.2 135.6)">GND2</text>
<text x="157.9" y="135.6" transform="rotate(-90 157.9 135.6)">GND3</text>
<text x="159.7" y="135.6" transform="rotate(-90 159.7 135.6)">GND4</text>
<text x="161.4" y="135.6" transform="rotate(-90 161.4 135.6)">GND5</text>
<text x="163.1" y="135.6" transform="rotate(-90 163.1 135.6)">GND6</text>
<text x="164.8" y="135.6" transform="rotate(-90 164.8 135.6)">GND7</text>
<text x="166.6" y="135.6" transform="rotate(-90 166.6 135.6)">GND8</text>
<text x="45.8" y="171.7">VCC</text>
<text x="45.8" y="173.4">NC1</text>
<text x="51.4" y="173.4">CLK</text>
<text x="52.3" y="171.7">CS</text>
<text x="45.8" y="176.9">VSS</text>
<text x="45.8" y="175.2">NC2</text>
<text x="52.1" y="176.9">DO</text>
<text x="52.9" y="175.2">DI</text>
</g>
<g font-size="1.5" fill="#f00">
<text x="162.4" y="29.7">AGND</text>
<text x="176.2" y="27.3">AGND</text>
<text x="104" y="40.9">FPGA_DONE</text>
<text x="86.1" y="42.2">3</text>
<text x="90.4" y="42.2">FPGA_DONE</text>
<text x="104" y="44.4">FPGA_PROG_B V9</text>
<text x="104" y="51.3">FPGA_TDI</text>
<text x="104" y="53">FPGA_TDO</text>
<text x="157.2" y="51.5">AGND</text>
<text x="85.2" y="54.3">19</text>
<text x="90.4" y="54.3">FPGA_TDO</text>
<text x="104" y="54.7">FPGA_TCK</text>
<text x="104" y="56.5">FPGA_TMS</text>
<text x="214.2" y="63.6">AGND</text>
<text x="198.5" y="99.6">JTAG_TDO</text>
<text x="198.7" y="96.2">FPGA_TCK</text>
<text x="198.7" y="97.9">FPGA_TDI</text>
<text x="198.7" y="101.4">FPGA_TMS</text>
<text x="215.8" y="100.7">JTAG_TDO</text>
<text x="216.1" y="97.4">FPGA_TCK</text>
<text x="227.3" y="100.7">19</text>
<text x="227.9" y="97.4">19</text>
<text x="216.1" y="102.6">FPGA_TMS</text>
<text x="227.9" y="102.6">19</text>
<text x="126.5" y="115.4">EECS</text>
<text x="126.5" y="117.1">EECLK</text>
<text x="126.5" y="118.9">EEDATA</text>
<text x="86.7" y="170.7">EECS</text>
<text x="86.7" y="172.4">EECLK</text>
<text x="86.7" y="174.1">EEDATA</text>
</g>
<g font-size="1.2">
<text x="29.1" y="1.3">5</text>
<text x="83.6" y="1.3">4</text>
<text x="138.2" y="1.3">3</text>
<text x="192.8" y="1.3">2</text>
<text x="247.4" y="1.3">1</text>
<text x=".5" y="28.3">D</text>
<text x="275.1" y="28.3">D</text>
<text x=".5" y="79.2">C</text>
<text x="275.1" y="79.2">C</text>
<text x=".5" y="130.2">B</text>
<text x="275.1" y="130.2">B</text>
<text x=".5" y="181.1">A</text>
<text x="275.1" y="181.1">A</text>
<text x="29.1" y="206.8">5</text>
<text x="83.6" y="206.8">4</text>
<text x="138.2" y="206.8">3</text>
<text x="192.8" y="206.8">2</text>
<text x="247.4" y="206.8">1</text>
</g>
</svg>
